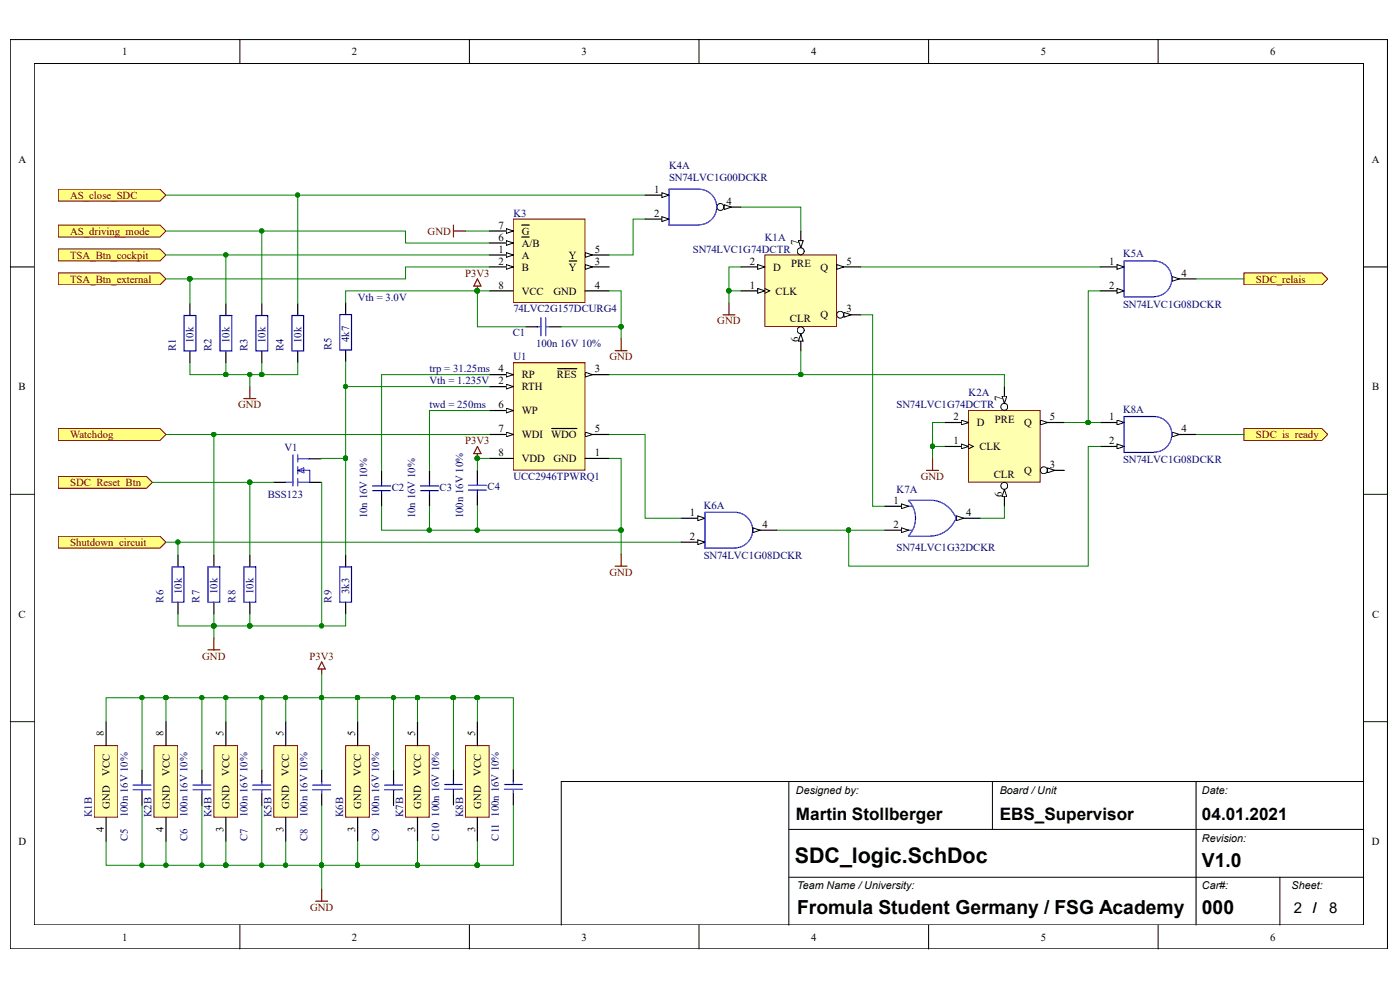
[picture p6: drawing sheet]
<svg xmlns="http://www.w3.org/2000/svg" width="297mm" height="210mm" viewBox="0 0 297 210" stroke-linecap="round" stroke-linejoin="round" font-family="sans-serif">
<path d="M2.2 8.4h292.1v192.9h-292.1z" fill="none" stroke="#000" stroke-width=".21"/>
<path d="M7.3 13.5h282v182.7h-282z" fill="#fff"/>
<g fill="none" stroke="#000" stroke-width=".21">
<path d="M7.3 13.5h282v182.7h-282zM50.9 8.4v5.1M99.6 8.4v5.1M148.3 8.4v5.1M197 8.4v5.1M245.7 8.4v5.1M2.2 56.6h5.1M289.3 56.6h5.1M2.2 104.9h5.1M289.3 104.9h5.1M2.2 153.1h5.1M289.3 153.1h5.1"/>
<path d="M167.3 165.8v30.4M167.3 175.9h122M210.5 165.8v10.1M253.7 165.8v30.4M289.3 165.8h-170.2v30.4M50.9 196.2v5.1M99.6 196.2v5.1M148.3 196.2v5.1M167.3 186.1h122M197 196.2v5.1M245.7 196.2v5.1M271.5 186.1v10.1"/>
</g>
<path d="M162.3 54.1h15.2v15.2h-15.2z" fill="#ffffb0"/>
<path d="M162.3 54.1h15.2v15.2h-15.2z" fill="none" stroke="#800000" stroke-width=".21"/>
<path d="M157.2 61.7h5.1" fill="none" stroke="#000" stroke-width=".25"/>
<path d="M162.3 61.2l1 .5-1 .5" fill="none" stroke="#000" stroke-width=".21"/>
<path d="M160.7 61.2l1.6 .5-1.6 .5z" fill="#fff"/>
<path d="M160.7 61.2l1.6 .5-1.6 .5z" fill="none" stroke="#000" stroke-width=".21"/>
<path d="M157.2 56.6h5.1" fill="none" stroke="#000" stroke-width=".25"/>
<path d="M160.7 56.1l1.6 .5-1.6 .5z" fill="#fff"/>
<path d="M160.7 56.1l1.6 .5-1.6 .5z" fill="none" stroke="#000" stroke-width=".21"/>
<path d="M177.5 66.8h5.1" fill="none" stroke="#000" stroke-width=".25"/>
<circle cx="178.2" cy="66.8" r=".74" fill="#fff"/>
<circle cx="178.2" cy="66.8" r=".74" fill="none" stroke="#000" stroke-width=".21"/>
<path d="M179 66.3l1.6 .5-1.6 .5z" fill="#fff"/>
<path d="M179 66.3l1.6 .5-1.6 .5z" fill="none" stroke="#000" stroke-width=".21"/>
<path d="M177.5 56.6h5.1" fill="none" stroke="#000" stroke-width=".25"/>
<path d="M177.5 56.1l1.5 .5-1.5 .5z" fill="#fff"/>
<path d="M177.5 56.1l1.5 .5-1.5 .5z" fill="none" stroke="#000" stroke-width=".21"/>
<path d="M169.9 69.3v5.1" fill="none" stroke="#000" stroke-width=".25"/>
<circle cx="169.9" cy="70.1" r=".74" fill="#fff"/>
<circle cx="169.9" cy="70.1" r=".74" fill="none" stroke="#000" stroke-width=".21"/>
<path d="M169.9 70.8l.5 1.6h-1z" fill="#fff"/>
<path d="M169.9 70.8l.5 1.6h-1z" fill="none" stroke="#000" stroke-width=".21"/>
<path d="M169.9 49v5.1" fill="none" stroke="#000" stroke-width=".25"/>
<circle cx="169.9" cy="53.3" r=".74" fill="#fff"/>
<circle cx="169.9" cy="53.3" r=".74" fill="none" stroke="#000" stroke-width=".21"/>
<path d="M169.4 51h1l-.5 1.6z" fill="#fff"/>
<path d="M169.4 51h1l-.5 1.6z" fill="none" stroke="#000" stroke-width=".21"/>
<path d="M20 158.2h5v15.1h-5z" fill="#ffffb0"/>
<path d="M20 158.2h5v15.1h-5z" fill="none" stroke="#800000" stroke-width=".21"/>
<path d="M152.1 43.9h5.1M22.5 153.1v5.1M22.5 173.4v5.1" fill="none" stroke="#000" stroke-width=".25"/>
<circle cx="152.8" cy="43.9" r=".74" fill="#fff"/>
<circle cx="152.8" cy="43.9" r=".74" fill="none" stroke="#000" stroke-width=".21"/>
<path d="M153.6 43.4l1.5 .5-1.5 .5z" fill="#fff"/>
<path d="M153.6 43.4l1.5 .5-1.5 .5z" fill="none" stroke="#000" stroke-width=".21"/>
<path d="M136.9 41.4h5" fill="none" stroke="#000" stroke-width=".25"/>
<path d="M140.4 40.9l1.5 .5-1.5 .5z" fill="#fff"/>
<path d="M140.4 40.9l1.5 .5-1.5 .5z" fill="none" stroke="#000" stroke-width=".21"/>
<path d="M136.9 46.5h5" fill="none" stroke="#000" stroke-width=".25"/>
<path d="M140.4 46l1.5 .5-1.5 .5z" fill="#fff"/>
<path d="M140.4 46l1.5 .5-1.5 .5z" fill="none" stroke="#000" stroke-width=".21"/>
<path d="M148.3 47.7a3.8 3.8 0 0 0 3.7-3.8 3.8 3.8 0 0 0-3.7-3.8h-6.4v7.6h6.4" fill="none" stroke="#00f" stroke-width=".25"/>
<path d="M45.4 158.2h5v15.1h-5z" fill="#ffffb0"/>
<path d="M45.4 158.2h5v15.1h-5z" fill="none" stroke="#800000" stroke-width=".21"/>
<path d="M159.7 112.5h5.1M47.9 153.1v5.1M47.9 173.4v5.1" fill="none" stroke="#000" stroke-width=".25"/>
<path d="M159.7 112l1.5 .5-1.5 .5z" fill="#fff"/>
<path d="M159.7 112l1.5 .5-1.5 .5z" fill="none" stroke="#000" stroke-width=".21"/>
<path d="M144.5 109.9h5.1" fill="none" stroke="#000" stroke-width=".25"/>
<path d="M148 109.4l1.6 .5-1.6 .5z" fill="#fff"/>
<path d="M148 109.4l1.6 .5-1.6 .5z" fill="none" stroke="#000" stroke-width=".21"/>
<path d="M144.5 115h5.1" fill="none" stroke="#000" stroke-width=".25"/>
<path d="M148 114.5l1.6 .5-1.6 .5z" fill="#fff"/>
<path d="M148 114.5l1.6 .5-1.6 .5z" fill="none" stroke="#000" stroke-width=".21"/>
<path d="M149.6 108.7h6.3a3.8 3.8 0 0 1 3.8 3.7 3.8 3.8 0 0 1-3.8 3.8l-6.3 .1z" fill="none" stroke="#00f" stroke-width=".25"/>
<path d="M73.3 158.2h5.1v15.1h-5.1z" fill="#ffffb0"/>
<path d="M73.3 158.2h5.1v15.1h-5.1z" fill="none" stroke="#800000" stroke-width=".21"/>
<path d="M202.9 109.9h5.1M75.9 153.1v5.1M75.9 173.4v5.1" fill="none" stroke="#000" stroke-width=".25"/>
<path d="M202.9 109.4l1.5 .5-1.5 .5z" fill="#fff"/>
<path d="M202.9 109.4l1.5 .5-1.5 .5z" fill="none" stroke="#000" stroke-width=".21"/>
<path d="M187.7 107.4h5.1" fill="none" stroke="#000" stroke-width=".25"/>
<path d="M191.2 106.9l1.6 .5-1.6 .5z" fill="#fff"/>
<path d="M191.2 106.9l1.6 .5-1.6 .5z" fill="none" stroke="#000" stroke-width=".21"/>
<path d="M187.7 112.5h5.1" fill="none" stroke="#000" stroke-width=".25"/>
<path d="M191.2 112l1.6 .5-1.6 .5z" fill="#fff"/>
<path d="M191.2 112l1.6 .5-1.6 .5z" fill="none" stroke="#000" stroke-width=".21"/>
<path d="M192.7 106.2a5.4 5.4 0 0 1 0 7.5M192.8 106.1h4.8a6 6 0 0 1 5.3 3.9M192.8 107.4h.7M192.8 112.5h.7M192.8 113.7h4.8M202.9 109.9a6.1 6.1 0 0 1-5.3 3.8" fill="none" stroke="#00f" stroke-width=".25"/>
<path d="M86 158.2h5.1v15.1h-5.1z" fill="#ffffb0"/>
<path d="M86 158.2h5.1v15.1h-5.1z" fill="none" stroke="#800000" stroke-width=".21"/>
<path d="M88.6 153.1v5.1M88.6 173.4v5.1" fill="none" stroke="#000" stroke-width=".25"/>
<path d="M108.9 46.5h15.2v17.7h-15.2z" fill="#ffffb0"/>
<path d="M108.9 46.5h15.2v17.7h-15.2z" fill="none" stroke="#800000" stroke-width=".21"/>
<path d="M103.8 54.1h5.1" fill="none" stroke="#000" stroke-width=".25"/>
<path d="M107.4 53.6l1.5 .5-1.5 .5z" fill="#fff"/>
<path d="M107.4 53.6l1.5 .5-1.5 .5z" fill="none" stroke="#000" stroke-width=".21"/>
<path d="M103.8 56.6h5.1" fill="none" stroke="#000" stroke-width=".25"/>
<path d="M107.4 56.1l1.5 .5-1.5 .5z" fill="#fff"/>
<path d="M107.4 56.1l1.5 .5-1.5 .5z" fill="none" stroke="#000" stroke-width=".21"/>
<path d="M124.1 56.6h5.1" fill="none" stroke="#000" stroke-width=".25"/>
<path d="M124.1 56.1l1.6 .5-1.6 .5z" fill="#fff"/>
<path d="M124.1 56.1l1.6 .5-1.6 .5z" fill="none" stroke="#000" stroke-width=".21"/>
<path d="M120.8 55.4h1.6M124.1 54.1h5.1M124.1 61.7h5.1" fill="none" stroke="#000" stroke-width=".25"/>
<path d="M124.1 53.6l1.6 .5-1.6 .5z" fill="#fff"/>
<path d="M124.1 53.6l1.6 .5-1.6 .5z" fill="none" stroke="#000" stroke-width=".21"/>
<path d="M103.8 51.5h5.1" fill="none" stroke="#000" stroke-width=".25"/>
<path d="M107.4 51l1.5 .5-1.5 .6z" fill="#fff"/>
<path d="M107.4 51l1.5 .5-1.5 .6z" fill="none" stroke="#000" stroke-width=".21"/>
<path d="M103.8 49h5.1M110.7 50.3h1.6" fill="none" stroke="#000" stroke-width=".25"/>
<path d="M107.4 48.5l1.5 .5-1.5 .5z" fill="#fff"/>
<path d="M107.4 48.5l1.5 .5-1.5 .5z" fill="none" stroke="#000" stroke-width=".21"/>
<path d="M110.7 47.7h1.6M103.8 61.7h5.1" fill="none" stroke="#000" stroke-width=".25"/>
<path d="M108.9 76.9h15.2v22.8h-15.2z" fill="#ffffb0"/>
<path d="M108.9 76.9h15.2v22.8h-15.2z" fill="none" stroke="#800000" stroke-width=".21"/>
<path d="M103.8 82h5.1M124.1 97.2h5.1" fill="none" stroke="#000" stroke-width=".25"/>
<path d="M107.4 81.5l1.5 .5-1.5 .5z" fill="#fff"/>
<path d="M107.4 81.5l1.5 .5-1.5 .5z" fill="none" stroke="#000" stroke-width=".21"/>
<path d="M124.1 79.5h5.1" fill="none" stroke="#000" stroke-width=".25"/>
<path d="M124.1 79l1.6 .5-1.6 .5z" fill="#fff"/>
<path d="M124.1 79l1.6 .5-1.6 .5z" fill="none" stroke="#000" stroke-width=".21"/>
<path d="M103.8 79.5h5.1M118.3 78.2h4.1" fill="none" stroke="#000" stroke-width=".25"/>
<path d="M107.4 79l1.5 .5-1.5 .5z" fill="#fff"/>
<path d="M107.4 79l1.5 .5-1.5 .5z" fill="none" stroke="#000" stroke-width=".21"/>
<path d="M124.1 92.2h5.1" fill="none" stroke="#000" stroke-width=".25"/>
<path d="M124.1 91.7l1.6 .5-1.6 .5z" fill="#fff"/>
<path d="M124.1 91.7l1.6 .5-1.6 .5z" fill="none" stroke="#000" stroke-width=".21"/>
<path d="M103.8 87.1h5.1M117 90.9h5.4" fill="none" stroke="#000" stroke-width=".25"/>
<path d="M107.4 86.6l1.5 .5-1.5 .5z" fill="#fff"/>
<path d="M107.4 86.6l1.5 .5-1.5 .5z" fill="none" stroke="#000" stroke-width=".21"/>
<path d="M103.8 92.2h5.1" fill="none" stroke="#000" stroke-width=".25"/>
<path d="M107.4 91.7l1.5 .5-1.5 .5z" fill="#fff"/>
<path d="M107.4 91.7l1.5 .5-1.5 .5z" fill="none" stroke="#000" stroke-width=".21"/>
<path d="M103.8 97.2h5.1" fill="none" stroke="#000" stroke-width=".25"/>
<path d="M205.5 87.1h15.2v15.2h-15.2z" fill="#ffffb0"/>
<path d="M205.5 87.1h15.2v15.2h-15.2z" fill="none" stroke="#800000" stroke-width=".21"/>
<path d="M200.4 94.7h5.1" fill="none" stroke="#000" stroke-width=".25"/>
<path d="M205.5 94.2l1 .5-1 .5" fill="none" stroke="#000" stroke-width=".21"/>
<path d="M203.9 94.2l1.6 .5-1.6 .5z" fill="#fff"/>
<path d="M203.9 94.2l1.6 .5-1.6 .5z" fill="none" stroke="#000" stroke-width=".21"/>
<path d="M200.4 89.6h5.1" fill="none" stroke="#000" stroke-width=".25"/>
<path d="M203.9 89.1l1.6 .5-1.6 .5z" fill="#fff"/>
<path d="M203.9 89.1l1.6 .5-1.6 .5z" fill="none" stroke="#000" stroke-width=".21"/>
<path d="M220.7 99.8h5.1" fill="none" stroke="#000" stroke-width=".25"/>
<circle cx="221.4" cy="99.8" r=".74" fill="#fff"/>
<circle cx="221.4" cy="99.8" r=".74" fill="none" stroke="#000" stroke-width=".21"/>
<path d="M222.2 99.3l1.6 .5-1.6 .5z" fill="#fff"/>
<path d="M222.2 99.3l1.6 .5-1.6 .5z" fill="none" stroke="#000" stroke-width=".21"/>
<path d="M220.7 89.6h5.1" fill="none" stroke="#000" stroke-width=".25"/>
<path d="M220.7 89.1l1.5 .5-1.5 .5z" fill="#fff"/>
<path d="M220.7 89.1l1.5 .5-1.5 .5z" fill="none" stroke="#000" stroke-width=".21"/>
<path d="M213.1 102.3v5.1" fill="none" stroke="#000" stroke-width=".25"/>
<circle cx="213.1" cy="103.1" r=".74" fill="#fff"/>
<circle cx="213.1" cy="103.1" r=".74" fill="none" stroke="#000" stroke-width=".21"/>
<path d="M213.1 103.8l.5 1.6h-1z" fill="#fff"/>
<path d="M213.1 103.8l.5 1.6h-1z" fill="none" stroke="#000" stroke-width=".21"/>
<path d="M213.1 82v5.1" fill="none" stroke="#000" stroke-width=".25"/>
<circle cx="213.1" cy="86.3" r=".74" fill="#fff"/>
<circle cx="213.1" cy="86.3" r=".74" fill="none" stroke="#000" stroke-width=".21"/>
<path d="M212.6 84h1l-.5 1.6z" fill="#fff"/>
<path d="M212.6 84h1l-.5 1.6z" fill="none" stroke="#000" stroke-width=".21"/>
<path d="M248.7 59.2h5" fill="none" stroke="#000" stroke-width=".25"/>
<path d="M248.7 58.7l1.5 .5-1.5 .5z" fill="#fff"/>
<path d="M248.7 58.7l1.5 .5-1.5 .5z" fill="none" stroke="#000" stroke-width=".21"/>
<path d="M233.4 56.6h5.1" fill="none" stroke="#000" stroke-width=".25"/>
<path d="M237 56.1l1.5 .5-1.5 .5z" fill="#fff"/>
<path d="M237 56.1l1.5 .5-1.5 .5z" fill="none" stroke="#000" stroke-width=".21"/>
<path d="M233.4 61.7h5.1" fill="none" stroke="#000" stroke-width=".25"/>
<path d="M237 61.2l1.5 .5-1.5 .5z" fill="#fff"/>
<path d="M237 61.2l1.5 .5-1.5 .5z" fill="none" stroke="#000" stroke-width=".21"/>
<path d="M244.8 62.9a3.8 3.8 0 0 0 3.8-3.8 3.8 3.8 0 0 0-3.8-3.7h-6.3v7.6h6.3" fill="none" stroke="#00f" stroke-width=".25"/>
<path d="M248.7 92.2h5" fill="none" stroke="#000" stroke-width=".25"/>
<path d="M248.7 91.7l1.5 .5-1.5 .5z" fill="#fff"/>
<path d="M248.7 91.7l1.5 .5-1.5 .5z" fill="none" stroke="#000" stroke-width=".21"/>
<path d="M233.4 89.6h5.1" fill="none" stroke="#000" stroke-width=".25"/>
<path d="M237 89.1l1.5 .5-1.5 .5z" fill="#fff"/>
<path d="M237 89.1l1.5 .5-1.5 .5z" fill="none" stroke="#000" stroke-width=".21"/>
<path d="M233.4 94.7h5.1" fill="none" stroke="#000" stroke-width=".25"/>
<path d="M237 94.2l1.5 .5-1.5 .5z" fill="#fff"/>
<path d="M237 94.2l1.5 .5-1.5 .5z" fill="none" stroke="#000" stroke-width=".21"/>
<path d="M244.8 95.9a3.8 3.8 0 0 0 3.8-3.8 3.8 3.8 0 0 0-3.8-3.7h-6.3v7.6h6.3" fill="none" stroke="#00f" stroke-width=".25"/>
<path d="M58.1 158.2h5v15.1h-5z" fill="#ffffb0"/>
<path d="M58.1 158.2h5v15.1h-5z" fill="none" stroke="#800000" stroke-width=".21"/>
<path d="M60.6 153.1v5.1M60.6 173.4v5.1" fill="none" stroke="#000" stroke-width=".25"/>
<path d="M98.7 158.2h5.1v15.1h-5.1z" fill="#ffffb0"/>
<path d="M98.7 158.2h5.1v15.1h-5.1z" fill="none" stroke="#800000" stroke-width=".21"/>
<path d="M101.3 153.1v5.1M101.3 173.4v5.1" fill="none" stroke="#000" stroke-width=".25"/>
<path d="M32.7 158.2h5v15.1h-5z" fill="#ffffb0"/>
<path d="M32.7 158.2h5v15.1h-5z" fill="none" stroke="#800000" stroke-width=".21"/>
<path d="M35.2 153.1v5.1M35.2 173.4v5.1" fill="none" stroke="#000" stroke-width=".25"/>
<path d="M157.2 43.9h12.7v5.1M182.6 56.6h50.8M182.6 66.8h2.5v40.6h2.6M129.2 92.2h7.7v17.7h7.6M225.8 89.6h5.1M213.1 107.4v2.5h-5.1" fill="none" stroke="#008000" stroke-width=".21"/>
<circle cx="230.8" cy="89.6" r=".49" fill="#008000"/>
<circle cx="230.8" cy="89.6" r=".49" fill="none" stroke="#008000" stroke-width=".21"/>
<path d="M12.3 40.1h21.6l1.3 1.3-1.3 1.3h-21.6z" fill-rule="evenodd" fill="#ffff80"/>
<path d="M12.3 40.1h21.6l1.3 1.3-1.3 1.3h-21.6z" fill="none" stroke="#800000" stroke-width=".21"/>
<path d="M12.3 47.7h21.6l1.3 1.3-1.3 1.3h-21.6z" fill-rule="evenodd" fill="#ffff80"/>
<path d="M12.3 47.7h21.6l1.3 1.3-1.3 1.3h-21.6z" fill="none" stroke="#800000" stroke-width=".21"/>
<path d="M12.3 52.8h21.6l1.3 1.3-1.3 1.3h-21.6z" fill-rule="evenodd" fill="#ffff80"/>
<path d="M12.3 52.8h21.6l1.3 1.3-1.3 1.3h-21.6z" fill="none" stroke="#800000" stroke-width=".21"/>
<path d="M12.3 57.9h21.6l1.3 1.3-1.3 1.2h-21.6z" fill-rule="evenodd" fill="#ffff80"/>
<path d="M12.3 57.9h21.6l1.3 1.3-1.3 1.2h-21.6z" fill="none" stroke="#800000" stroke-width=".21"/>
<path d="M12.3 90.9h21.6l1.3 1.3-1.3 1.2h-21.6z" fill-rule="evenodd" fill="#ffff80"/>
<path d="M12.3 90.9h21.6l1.3 1.3-1.3 1.2h-21.6z" fill="none" stroke="#800000" stroke-width=".21"/>
<path d="M12.3 113.7h21.6l1.3 1.3-1.3 1.3h-21.6z" fill-rule="evenodd" fill="#ffff80"/>
<path d="M12.3 113.7h21.6l1.3 1.3-1.3 1.3h-21.6z" fill="none" stroke="#800000" stroke-width=".21"/>
<path d="M263.9 57.9h16.5l1.3 1.3-1.3 1.2h-16.5z" fill-rule="evenodd" fill="#ffff80"/>
<path d="M263.9 57.9h16.5l1.3 1.3-1.3 1.2h-16.5z" fill="none" stroke="#800000" stroke-width=".21"/>
<path d="M263.9 90.9h16.5l1.3 1.3-1.3 1.2h-16.5z" fill-rule="evenodd" fill="#ffff80"/>
<path d="M263.9 90.9h16.5l1.3 1.3-1.3 1.2h-16.5z" fill="none" stroke="#800000" stroke-width=".21"/>
<path d="M35.2 54.1h68.6M253.7 59.2h10.2M253.7 92.2h10.2M35.2 178.5v5" fill="none" stroke="#008000" stroke-width=".21"/>
<path d="M30.1 163.4v2.5M30.1 168.4v2.5M42.8 163.4v2.5M42.8 168.4v2.5M55.5 163.4v2.5M55.5 168.4v2.5M68.2 163.4v2.5M68.2 168.4v2.5M83.5 163.4v2.5M83.5 168.4v2.5M96.2 163.2v2.5M96.2 168.2v2.5" fill="none" stroke="#000" stroke-width=".25"/>
<g fill="none" stroke="#00f" stroke-width=".25">
<path d="M28.2 166.5h3.8M28.2 167.5h3.8M30.1 165.8v.7M30.1 167.6v.7M40.9 166.5h3.8M40.9 167.5h3.8M42.8 165.8v.7M42.8 167.6v.7M53.6 166.5h3.8M53.6 167.5h3.8M55.5 165.8v.7M55.5 167.6v.7"/>
<path d="M66.3 166.5h3.9M66.3 167.5h3.9M68.2 165.8v.7M68.2 167.6v.7M81.6 166.5h3.8M81.6 167.5h3.8M83.5 165.8v.7M83.5 167.6v.7M94.3 166.4h3.8M94.3 167.4h3.8M96.2 165.7v.7M96.2 167.4v.8"/>
</g>
<path d="M67 191.2h2.5M68.2 188.6v2.6" fill="none" stroke="#800000" stroke-width=".25"/>
<circle cx="35.2" cy="183.5" r=".48" fill="#008000"/>
<g fill="none" stroke="#008000" stroke-width=".21">
<path d="M30.1 170.9v12.6"/>
<circle cx="35.2" cy="183.5" r=".48"/>
</g>
<circle cx="30.1" cy="183.5" r=".48" fill="#008000"/>
<g fill="none" stroke="#008000" stroke-width=".21">
<path d="M42.8 170.9v12.6"/>
<circle cx="30.1" cy="183.5" r=".48"/>
</g>
<circle cx="42.8" cy="183.5" r=".48" fill="#008000"/>
<g fill="none" stroke="#008000" stroke-width=".21">
<path d="M68.2 183.5v5.1"/>
<circle cx="42.8" cy="183.5" r=".48"/>
</g>
<circle cx="68.2" cy="183.5" r=".48" fill="#008000"/>
<g fill="none" stroke="#008000" stroke-width=".21">
<path d="M68.2 170.9v12.6"/>
<circle cx="68.2" cy="183.5" r=".48"/>
</g>
<circle cx="68.2" cy="183.5" r=".48" fill="#008000"/>
<g fill="none" stroke="#008000" stroke-width=".21">
<path d="M55.5 170.9v12.6"/>
<circle cx="68.2" cy="183.5" r=".48"/>
</g>
<circle cx="55.5" cy="183.5" r=".49" fill="#008000"/>
<g fill="none" stroke="#008000" stroke-width=".21">
<path d="M60.6 178.5v5"/>
<circle cx="55.5" cy="183.5" r=".49"/>
</g>
<circle cx="60.6" cy="183.5" r=".49" fill="#008000"/>
<g fill="none" stroke="#008000" stroke-width=".21">
<path d="M30.1 148v15.4"/>
<circle cx="60.6" cy="183.5" r=".49"/>
</g>
<path d="M108.9 163.2v2.5M108.9 168.2v2.5" fill="none" stroke="#000" stroke-width=".25"/>
<path d="M107 166.4h3.8M107 167.4h3.8M108.9 165.7v.7M108.9 167.4v.8" fill="none" stroke="#00f" stroke-width=".25"/>
<circle cx="30.1" cy="148" r=".48" fill="#008000"/>
<g fill="none" stroke="#008000" stroke-width=".21">
<path d="M47.9 148v5.1"/>
<circle cx="30.1" cy="148" r=".48"/>
</g>
<circle cx="47.9" cy="148" r=".48" fill="#008000"/>
<g fill="none" stroke="#008000" stroke-width=".21">
<path d="M55.5 148v15.4"/>
<circle cx="47.9" cy="148" r=".48"/>
</g>
<circle cx="55.5" cy="148" r=".49" fill="#008000"/>
<g fill="none" stroke="#008000" stroke-width=".21">
<path d="M60.6 148v5.1"/>
<circle cx="55.5" cy="148" r=".49"/>
</g>
<circle cx="60.6" cy="148" r=".49" fill="#008000"/>
<g fill="none" stroke="#008000" stroke-width=".21">
<path d="M68.2 148v15.4"/>
<circle cx="60.6" cy="148" r=".49"/>
</g>
<circle cx="68.2" cy="148" r=".48" fill="#008000"/>
<g fill="none" stroke="#008000" stroke-width=".21">
<path d="M68.2 142.9v5.1"/>
<circle cx="68.2" cy="148" r=".48"/>
</g>
<path d="M68.2 140.4l.8 1.5h-1.5zM68.2 141.9v1" fill="none" stroke="#800000" stroke-width=".25"/>
<circle cx="68.2" cy="148" r=".48" fill="#008000"/>
<g fill="none" stroke="#008000" stroke-width=".21">
<path d="M200.4 89.6h-2.6v5.1"/>
<circle cx="68.2" cy="148" r=".48"/>
</g>
<path d="M111.6 69.3h2.5M116.6 69.3h2.5M101.3 99.8v2.5M101.3 104.8v2.5" fill="none" stroke="#000" stroke-width=".25"/>
<path d="M114 69.3h.7M114.7 67.4v3.8M115.8 67.4v3.8M115.8 69.3h.7M99.4 103h3.8M99.4 104h3.8M101.3 102.2v.8M101.3 104v.7" fill="none" stroke="#00f" stroke-width=".25"/>
<path d="M196.6 99.8h2.5M197.8 97.2v2.6" fill="none" stroke="#800000" stroke-width=".25"/>
<circle cx="197.8" cy="94.7" r=".48" fill="#008000"/>
<g fill="none" stroke="#008000" stroke-width=".21">
<path d="M157.2 56.6h-2.6v5.1"/>
<circle cx="197.8" cy="94.7" r=".48"/>
</g>
<path d="M153.4 66.8h2.5M154.6 64.2v2.6" fill="none" stroke="#800000" stroke-width=".25"/>
<circle cx="154.6" cy="61.7" r=".48" fill="#008000"/>
<g fill="none" stroke="#008000" stroke-width=".21">
<path d="M98.7 49h5.1M119.1 69.3h12.7v2.6"/>
<circle cx="154.6" cy="61.7" r=".48"/>
</g>
<path d="M96.2 47.7v2.6M96.2 49h2.5M130.5 74.4h2.5M131.8 71.9v2.5M131.8 117.5v2.6M130.5 120.1h2.5" fill="none" stroke="#800000" stroke-width=".25"/>
<circle cx="131.7" cy="69.3" r=".48" fill="#008000"/>
<g fill="none" stroke="#008000" stroke-width=".21">
<path d="M164.8 112.5h15.2"/>
<circle cx="131.7" cy="69.3" r=".48"/>
</g>
<path d="M80.9 99.9v2.5M91.1 99.9v2.5M80.9 104.9v2.5M91.1 104.9v2.5" fill="none" stroke="#000" stroke-width=".25"/>
<path d="M79 103.1h3.9M79 104.1h3.9M80.9 102.3v.8M80.9 104.1v.8M89.2 103.1h3.8M89.2 104.1h3.8M91.1 102.3v.8M91.1 104.1v.8" fill="none" stroke="#00f" stroke-width=".25"/>
<circle cx="180" cy="112.4" r=".48" fill="#008000"/>
<g fill="none" stroke="#008000" stroke-width=".21">
<path d="M103.8 79.5h-22.9v20.4M103.8 87.1h-12.7v12.8M129.2 97.2h2.6v15.3h-50.9v-5.1"/>
<circle cx="180" cy="112.4" r=".48"/>
</g>
<circle cx="131.7" cy="112.4" r=".48" fill="#008000"/>
<g fill="none" stroke="#008000" stroke-width=".21">
<path d="M101.3 107.3v5.2"/>
<circle cx="131.7" cy="112.4" r=".48"/>
</g>
<circle cx="101.2" cy="112.4" r=".49" fill="#008000"/>
<circle cx="101.2" cy="112.4" r=".49" fill="none" stroke="#008000" stroke-width=".21"/>
<path d="M101.3 59.2l.7 1.5h-1.5zM101.3 60.7v1" fill="none" stroke="#800000" stroke-width=".25"/>
<circle cx="101.2" cy="61.7" r=".49" fill="#008000"/>
<circle cx="101.2" cy="61.7" r=".49" fill="none" stroke="#008000" stroke-width=".21"/>
<path d="M101.3 94.7l.7 1.5h-1.5zM101.3 96.2v1" fill="none" stroke="#800000" stroke-width=".25"/>
<circle cx="101.2" cy="97.2" r=".49" fill="#008000"/>
<g fill="none" stroke="#008000" stroke-width=".21">
<path d="M35.2 148h-12.7v5.1"/>
<circle cx="101.2" cy="97.2" r=".49"/>
</g>
<circle cx="35.2" cy="148" r=".48" fill="#008000"/>
<g fill="none" stroke="#008000" stroke-width=".21">
<path d="M47.9 183.5h20.3"/>
<circle cx="35.2" cy="148" r=".48"/>
</g>
<circle cx="47.9" cy="183.5" r=".48" fill="#008000"/>
<circle cx="47.9" cy="183.5" r=".48" fill="none" stroke="#008000" stroke-width=".21"/>
<circle cx="68.2" cy="183.5" r=".48" fill="#008000"/>
<g fill="none" stroke="#008000" stroke-width=".21">
<path d="M42.8 148v15.4"/>
<circle cx="68.2" cy="183.5" r=".48"/>
</g>
<circle cx="42.8" cy="148" r=".48" fill="#008000"/>
<g fill="none" stroke="#008000" stroke-width=".21">
<path d="M68.2 183.5h7.7"/>
<circle cx="42.8" cy="148" r=".48"/>
</g>
<circle cx="68.2" cy="183.5" r=".48" fill="#008000"/>
<circle cx="68.2" cy="183.5" r=".48" fill="none" stroke="#008000" stroke-width=".21"/>
<circle cx="75.8" cy="183.5" r=".49" fill="#008000"/>
<g fill="none" stroke="#008000" stroke-width=".21">
<path d="M88.6 183.5h12.7"/>
<circle cx="75.8" cy="183.5" r=".49"/>
</g>
<circle cx="88.5" cy="183.5" r=".48" fill="#008000"/>
<circle cx="88.5" cy="183.5" r=".48" fill="none" stroke="#008000" stroke-width=".21"/>
<circle cx="101.2" cy="183.5" r=".49" fill="#008000"/>
<g fill="none" stroke="#008000" stroke-width=".21">
<path d="M83.5 148v15.4"/>
<circle cx="101.2" cy="183.5" r=".49"/>
</g>
<circle cx="83.5" cy="148" r=".48" fill="#008000"/>
<g fill="none" stroke="#008000" stroke-width=".21">
<path d="M75.9 148h12.7"/>
<circle cx="83.5" cy="148" r=".48"/>
</g>
<circle cx="75.8" cy="148" r=".49" fill="#008000"/>
<circle cx="75.8" cy="148" r=".49" fill="none" stroke="#008000" stroke-width=".21"/>
<circle cx="88.5" cy="148" r=".48" fill="#008000"/>
<g fill="none" stroke="#008000" stroke-width=".21">
<path d="M101.3 148h7.6v15.2"/>
<circle cx="88.5" cy="148" r=".48"/>
</g>
<circle cx="101.2" cy="148" r=".49" fill="#008000"/>
<g fill="none" stroke="#008000" stroke-width=".21">
<path d="M169.9 74.4v5.1h43.2v2.5"/>
<circle cx="101.2" cy="148" r=".49"/>
</g>
<path d="M40.3 64.4v2.5M40.3 74.4v2.5" fill="none" stroke="#000" stroke-width=".25"/>
<path d="M39 66.9h2.5v7.5h-2.5z" fill="none" stroke="#00f" stroke-width=".25"/>
<circle cx="169.9" cy="79.4" r=".48" fill="#008000"/>
<g fill="none" stroke="#008000" stroke-width=".21">
<path d="M233.4 94.7h-2.5v25.4h-50.9v-7.6h7.7"/>
<circle cx="169.9" cy="79.4" r=".48"/>
</g>
<circle cx="180" cy="112.4" r=".48" fill="#008000"/>
<g fill="none" stroke="#008000" stroke-width=".21">
<path d="M35.2 148v5.1"/>
<circle cx="180" cy="112.4" r=".48"/>
</g>
<circle cx="35.2" cy="148" r=".48" fill="#008000"/>
<g fill="none" stroke="#008000" stroke-width=".21">
<path d="M35.2 148h40.7"/>
<circle cx="35.2" cy="148" r=".48"/>
</g>
<circle cx="35.2" cy="148" r=".48" fill="#008000"/>
<circle cx="35.2" cy="148" r=".48" fill="none" stroke="#008000" stroke-width=".21"/>
<circle cx="75.8" cy="148" r=".49" fill="#008000"/>
<g fill="none" stroke="#008000" stroke-width=".21">
<path d="M75.9 148v5.1"/>
<circle cx="75.8" cy="148" r=".49"/>
</g>
<circle cx="75.8" cy="148" r=".49" fill="#008000"/>
<g fill="none" stroke="#008000" stroke-width=".21">
<path d="M101.3 69.3h10.3M129.2 61.7h2.6v7.6"/>
<circle cx="75.8" cy="148" r=".49"/>
</g>
<circle cx="131.7" cy="69.3" r=".48" fill="#008000"/>
<g fill="none" stroke="#008000" stroke-width=".21">
<path d="M200.4 94.7h-2.6v2.5"/>
<circle cx="131.7" cy="69.3" r=".48"/>
</g>
<circle cx="197.8" cy="94.7" r=".48" fill="#008000"/>
<g fill="none" stroke="#008000" stroke-width=".21">
<path d="M157.2 61.7h-2.6v2.5"/>
<circle cx="197.8" cy="94.7" r=".48"/>
</g>
<circle cx="154.6" cy="61.7" r=".48" fill="#008000"/>
<g fill="none" stroke="#008000" stroke-width=".21">
<path d="M233.4 61.7h-2.5v27.9h2.5"/>
<circle cx="154.6" cy="61.7" r=".48"/>
</g>
<circle cx="230.8" cy="89.6" r=".49" fill="#008000"/>
<g fill="none" stroke="#008000" stroke-width=".21">
<path d="M103.8 97.2h-2.5v2.6"/>
<circle cx="230.8" cy="89.6" r=".49"/>
</g>
<circle cx="101.2" cy="97.2" r=".49" fill="#008000"/>
<g fill="none" stroke="#008000" stroke-width=".21">
<path d="M91.1 107.4v5.1"/>
<circle cx="101.2" cy="97.2" r=".49"/>
</g>
<circle cx="91.1" cy="112.4" r=".49" fill="#008000"/>
<g fill="none" stroke="#008000" stroke-width=".21">
<path d="M131.8 112.5v5"/>
<circle cx="91.1" cy="112.4" r=".49"/>
</g>
<circle cx="131.7" cy="112.4" r=".48" fill="#008000"/>
<g fill="none" stroke="#008000" stroke-width=".21">
<path d="M47.9 178.5v5"/>
<circle cx="131.7" cy="112.4" r=".48"/>
</g>
<circle cx="47.9" cy="183.5" r=".48" fill="#008000"/>
<g fill="none" stroke="#008000" stroke-width=".21">
<path d="M22.5 178.5v5h25.4"/>
<circle cx="47.9" cy="183.5" r=".48"/>
</g>
<circle cx="47.9" cy="183.5" r=".48" fill="#008000"/>
<g fill="none" stroke="#008000" stroke-width=".21">
<path d="M75.9 178.5v5"/>
<circle cx="47.9" cy="183.5" r=".48"/>
</g>
<circle cx="75.8" cy="183.5" r=".49" fill="#008000"/>
<g fill="none" stroke="#008000" stroke-width=".21">
<path d="M75.9 183.5h12.7"/>
<circle cx="75.8" cy="183.5" r=".49"/>
</g>
<circle cx="75.8" cy="183.5" r=".49" fill="#008000"/>
<circle cx="75.8" cy="183.5" r=".49" fill="none" stroke="#008000" stroke-width=".21"/>
<circle cx="88.5" cy="183.5" r=".48" fill="#008000"/>
<g fill="none" stroke="#008000" stroke-width=".21">
<path d="M88.6 178.5v5"/>
<circle cx="88.5" cy="183.5" r=".48"/>
</g>
<circle cx="88.5" cy="183.5" r=".48" fill="#008000"/>
<g fill="none" stroke="#008000" stroke-width=".21">
<path d="M101.3 178.5v5"/>
<circle cx="88.5" cy="183.5" r=".48"/>
</g>
<circle cx="101.2" cy="183.5" r=".49" fill="#008000"/>
<g fill="none" stroke="#008000" stroke-width=".21">
<path d="M108.9 170.7v12.8h-7.6"/>
<circle cx="101.2" cy="183.5" r=".49"/>
</g>
<circle cx="101.2" cy="183.5" r=".49" fill="#008000"/>
<g fill="none" stroke="#008000" stroke-width=".21">
<path d="M88.6 148v5.1"/>
<circle cx="101.2" cy="183.5" r=".49"/>
</g>
<circle cx="88.5" cy="148" r=".48" fill="#008000"/>
<g fill="none" stroke="#008000" stroke-width=".21">
<path d="M88.6 148h7.6"/>
<circle cx="88.5" cy="148" r=".48"/>
</g>
<circle cx="88.5" cy="148" r=".48" fill="#008000"/>
<circle cx="88.5" cy="148" r=".48" fill="none" stroke="#008000" stroke-width=".21"/>
<circle cx="96.2" cy="148" r=".49" fill="#008000"/>
<g fill="none" stroke="#008000" stroke-width=".21">
<path d="M96.2 148v15.2"/>
<circle cx="96.2" cy="148" r=".49"/>
</g>
<circle cx="96.2" cy="148" r=".49" fill="#008000"/>
<g fill="none" stroke="#008000" stroke-width=".21">
<path d="M96.2 148h5.1"/>
<circle cx="96.2" cy="148" r=".49"/>
</g>
<circle cx="96.2" cy="148" r=".49" fill="#008000"/>
<circle cx="96.2" cy="148" r=".49" fill="none" stroke="#008000" stroke-width=".21"/>
<circle cx="101.2" cy="148" r=".49" fill="#008000"/>
<g fill="none" stroke="#008000" stroke-width=".21">
<path d="M101.3 148v5.1"/>
<circle cx="101.2" cy="148" r=".49"/>
</g>
<circle cx="101.2" cy="148" r=".49" fill="#008000"/>
<g fill="none" stroke="#008000" stroke-width=".21">
<path d="M47.9 54.1v10.3"/>
<circle cx="101.2" cy="148" r=".49"/>
</g>
<path d="M47.9 64.4v2.5M47.9 74.4v2.5M55.5 64.4v2.5M55.5 74.4v2.5M63.2 64.4v2.5M63.2 74.4v2.5" fill="none" stroke="#000" stroke-width=".25"/>
<path d="M46.7 66.9h2.5v7.5h-2.5zM54.3 66.9h2.5v7.5h-2.5zM61.9 66.9h2.5v7.5h-2.5z" fill="none" stroke="#00f" stroke-width=".25"/>
<circle cx="47.9" cy="54.1" r=".48" fill="#008000"/>
<g fill="none" stroke="#008000" stroke-width=".21">
<path d="M55.5 49v15.4"/>
<circle cx="47.9" cy="54.1" r=".48"/>
</g>
<circle cx="55.5" cy="49" r=".49" fill="#008000"/>
<g fill="none" stroke="#008000" stroke-width=".21">
<path d="M63.2 41.4v23"/>
<circle cx="55.5" cy="49" r=".49"/>
</g>
<circle cx="63.1" cy="41.4" r=".48" fill="#008000"/>
<g fill="none" stroke="#008000" stroke-width=".21">
<path d="M55.5 76.9v2.6h7.7v-2.6M35.2 92.2h68.6"/>
<circle cx="63.1" cy="41.4" r=".48"/>
</g>
<path d="M37.8 117.8v2.4M45.4 117.8v2.4M37.8 127.8v2.4M45.4 127.8v2.4" fill="none" stroke="#000" stroke-width=".25"/>
<path d="M36.5 120.2h2.5v7.6h-2.5zM44.1 120.2h2.5v7.6h-2.5z" fill="none" stroke="#00f" stroke-width=".25"/>
<path d="M51.7 84.5h2.6M53 82v2.5" fill="none" stroke="#800000" stroke-width=".25"/>
<circle cx="55.5" cy="79.4" r=".49" fill="#008000"/>
<g fill="none" stroke="#008000" stroke-width=".21">
<path d="M53 79.5v2.5"/>
<circle cx="55.5" cy="79.4" r=".49"/>
</g>
<circle cx="53" cy="79.4" r=".48" fill="#008000"/>
<g fill="none" stroke="#008000" stroke-width=".21">
<path d="M47.9 76.9v2.6h7.6"/>
<circle cx="53" cy="79.4" r=".48"/>
</g>
<circle cx="55.5" cy="79.4" r=".49" fill="#008000"/>
<circle cx="55.5" cy="79.4" r=".49" fill="none" stroke="#008000" stroke-width=".21"/>
<circle cx="47.9" cy="79.4" r=".48" fill="#008000"/>
<g fill="none" stroke="#008000" stroke-width=".21">
<path d="M40.3 76.9v2.6h7.6"/>
<circle cx="47.9" cy="79.4" r=".48"/>
</g>
<circle cx="47.9" cy="79.4" r=".48" fill="#008000"/>
<g fill="none" stroke="#008000" stroke-width=".21">
<path d="M35.2 41.4h101.7M136.9 46.5h-2.6v7.6h-5.1M129.2 79.5h40.7"/>
<circle cx="47.9" cy="79.4" r=".48"/>
</g>
<path d="M44.1 137.9h2.5M45.4 135.3v2.6" fill="none" stroke="#800000" stroke-width=".25"/>
<circle cx="169.9" cy="79.4" r=".48" fill="#008000"/>
<g fill="none" stroke="#008000" stroke-width=".21">
<path d="M45.4 92.2v25.6"/>
<circle cx="169.9" cy="79.4" r=".48"/>
</g>
<circle cx="45.3" cy="92.1" r=".49" fill="#008000"/>
<g fill="none" stroke="#008000" stroke-width=".21">
<path d="M37.8 115v2.8"/>
<circle cx="45.3" cy="92.1" r=".49"/>
</g>
<circle cx="37.7" cy="115" r=".48" fill="#008000"/>
<g fill="none" stroke="#008000" stroke-width=".21">
<path d="M40.3 59.2v5.2"/>
<circle cx="37.7" cy="115" r=".48"/>
</g>
<circle cx="40.3" cy="59.1" r=".49" fill="#008000"/>
<g fill="none" stroke="#008000" stroke-width=".21">
<path d="M35.2 115h109.3M45.4 132.8v2.5"/>
<circle cx="40.3" cy="59.1" r=".49"/>
</g>
<circle cx="45.3" cy="132.8" r=".49" fill="#008000"/>
<g fill="none" stroke="#008000" stroke-width=".21">
<path d="M35.2 49h50.8v2.5h17.8M35.2 59.2h5.1"/>
<circle cx="45.3" cy="132.8" r=".49"/>
</g>
<circle cx="40.3" cy="59.1" r=".49" fill="#008000"/>
<g fill="none" stroke="#008000" stroke-width=".21">
<path d="M103.8 56.6h-17.8v2.6h-45.7"/>
<circle cx="40.3" cy="59.1" r=".49"/>
</g>
<circle cx="40.3" cy="59.1" r=".49" fill="#008000"/>
<circle cx="40.3" cy="59.1" r=".49" fill="none" stroke="#008000" stroke-width=".21"/>
<path d="M12.3 101h18.8l1.2 1.3-1.2 1.3h-18.8z" fill-rule="evenodd" fill="#ffff80"/>
<path d="M12.3 101h18.8l1.2 1.3-1.2 1.3h-18.8z" fill="none" stroke="#800000" stroke-width=".21"/>
<path d="M73.3 64.2v2.5M73.3 74.2v2.5M53 117.8v2.4M53 127.8v2.4" fill="none" stroke="#000" stroke-width=".25"/>
<path d="M72.1 66.7h2.5v7.5h-2.5zM51.8 120.2h2.4v7.6h-2.4z" fill="none" stroke="#00f" stroke-width=".25"/>
<path d="M37.8 130.2v2.6h7.6" fill="none" stroke="#008000" stroke-width=".21"/>
<circle cx="45.3" cy="132.8" r=".49" fill="#008000"/>
<g fill="none" stroke="#008000" stroke-width=".21">
<path d="M45.4 130.2v2.6"/>
<circle cx="45.3" cy="132.8" r=".49"/>
</g>
<circle cx="45.3" cy="132.8" r=".49" fill="#008000"/>
<g fill="none" stroke="#008000" stroke-width=".21">
<path d="M45.4 132.8h7.6"/>
<circle cx="45.3" cy="132.8" r=".49"/>
</g>
<path d="M65.6 97.3h2.5M58.1 102.3h2.5M65.6 102.3h2.5" fill="none" stroke="#000" stroke-width=".25"/>
<path d="M62.1 96.5v6.6M63.1 97.3h2.5M63.2 99.8l1.2-.5v1zM63.2 99.8h2.5v2.5h-2.5M63.2 96.5v1.5M63.2 99v1.5M60.6 102.3h1.5M63.2 101.6v1.5" fill="none" stroke="#00f" stroke-width=".25"/>
<circle cx="45.3" cy="132.8" r=".49" fill="#008000"/>
<circle cx="45.3" cy="132.8" r=".49" fill="none" stroke="#008000" stroke-width=".21"/>
<circle cx="53" cy="132.8" r=".48" fill="#008000"/>
<g fill="none" stroke="#008000" stroke-width=".21">
<path d="M53 130.2v2.6"/>
<circle cx="53" cy="132.8" r=".48"/>
</g>
<circle cx="53" cy="132.8" r=".48" fill="#008000"/>
<g fill="none" stroke="#008000" stroke-width=".21">
<path d="M73.3 130.2v2.6h-20.3"/>
<circle cx="53" cy="132.8" r=".48"/>
</g>
<path d="M73.3 117.8v2.4M73.3 127.8v2.4" fill="none" stroke="#000" stroke-width=".25"/>
<path d="M72.1 120.2h2.5v7.6h-2.5z" fill="none" stroke="#00f" stroke-width=".25"/>
<circle cx="53" cy="132.8" r=".48" fill="#008000"/>
<g fill="none" stroke="#008000" stroke-width=".21">
<path d="M68.1 102.3h.1v30.5"/>
<circle cx="53" cy="132.8" r=".48"/>
</g>
<circle cx="68.2" cy="132.8" r=".48" fill="#008000"/>
<g fill="none" stroke="#008000" stroke-width=".21">
<path d="M32.3 102.3h20.7"/>
<circle cx="68.2" cy="132.8" r=".48"/>
</g>
<circle cx="53" cy="102.3" r=".48" fill="#008000"/>
<g fill="none" stroke="#008000" stroke-width=".21">
<path d="M58.1 102.3h-5.1v15.5"/>
<circle cx="53" cy="102.3" r=".48"/>
</g>
<circle cx="53" cy="102.3" r=".48" fill="#008000"/>
<g fill="none" stroke="#008000" stroke-width=".21">
<path d="M101.3 61.7h-28v2.5M101.3 64.2v5.1"/>
<circle cx="53" cy="102.3" r=".48"/>
</g>
<circle cx="101.2" cy="61.7" r=".49" fill="#008000"/>
<g fill="none" stroke="#008000" stroke-width=".21">
<path d="M73.3 76.7v20.5"/>
<circle cx="101.2" cy="61.7" r=".49"/>
</g>
<circle cx="73.3" cy="97.2" r=".48" fill="#008000"/>
<g fill="none" stroke="#008000" stroke-width=".21">
<path d="M101.3 61.7v2.5"/>
<circle cx="73.3" cy="97.2" r=".48"/>
</g>
<circle cx="101.2" cy="61.7" r=".49" fill="#008000"/>
<g fill="none" stroke="#008000" stroke-width=".21">
<path d="M101.3 61.7h2.5"/>
<circle cx="101.2" cy="61.7" r=".49"/>
</g>
<circle cx="101.2" cy="61.7" r=".49" fill="#008000"/>
<g fill="none" stroke="#008000" stroke-width=".21">
<path d="M73.3 97.2v20.6"/>
<circle cx="101.2" cy="61.7" r=".49"/>
</g>
<circle cx="73.3" cy="97.2" r=".48" fill="#008000"/>
<g fill="none" stroke="#008000" stroke-width=".21">
<path d="M73.3 97.2l-5.2 .1"/>
<circle cx="73.3" cy="97.2" r=".48"/>
</g>
<circle cx="73.3" cy="97.2" r=".48" fill="#008000"/>
<g fill="none" stroke="#008000" stroke-width=".21">
<path d="M73.3 82h30.5"/>
<circle cx="73.3" cy="97.2" r=".48"/>
</g>
<circle cx="73.3" cy="82" r=".48" fill="#008000"/>
<circle cx="73.3" cy="82" r=".48" fill="none" stroke="#008000" stroke-width=".21"/>
<text font-size="4.6" x="168.6" y="183.1">SDC_logic.SchDoc</text>
<g font-size="4.1">
<text x="255" y="183.9">V1.0</text>
<text x="169.1" y="194">Fromula Student Germany / FSG Academy</text>
<text x="255" y="194">000</text>
</g>
<g font-size="3.6">
<text x="168.9" y="173.9">Martin Stollberger</text>
<text x="212.1" y="173.9">EBS_Supervisor</text>
<text x="255" y="173.9">04.01.2021</text>
</g>
<g font-size="3.2">
<text x="274.5" y="193.7">2</text>
<text x="278.5" y="193.7">/</text>
<text x="282" y="193.7">8</text>
</g>
<g font-size="2.3">
<text x="25.9" y="11.7">1</text>
<text x="74.7" y="11.7">2</text>
<text x="123.4" y="11.7">3</text>
<text x="172.1" y="11.7">4</text>
<text x="220.8" y="11.7">5</text>
<text x="269.5" y="11.7">6</text>
<text x="3.9" y="34.5">A</text>
<text x="291" y="34.5">A</text>
<text x="138.8" y="40.9">1</text>
<text x="138.8" y="46">2</text>
<text x="154.1" y="43.5">4</text>
<text x="105.7" y="53.6">1</text>
<text x="105.7" y="51.1">6</text>
<text x="105.7" y="48.5">7</text>
<text x="110.7" y="52.3">A/B</text>
<text x="110.7" y="49.8">G</text>
<text x="126.2" y="53.6">5</text>
<text x="169.4" y="52" transform="rotate(-90 169.4 52)">7</text>
<text x="105.7" y="56.1">2</text>
<text x="110.7" y="54.9">A</text>
<text x="110.7" y="57.4">B</text>
<text x="120.7" y="57.4">Y</text>
<text x="120.7" y="54.9">Y</text>
<text x="126.2" y="56.1">3</text>
<text x="159.1" y="56.1">2</text>
<text x="164" y="57.4">D</text>
<text x="167.8" y="56.6">PRE</text>
<text x="174.1" y="57.4">Q</text>
<text x="179.6" y="56.1">5</text>
<text x="235.3" y="56.1">1</text>
<text x="250.7" y="58.7">4</text>
<text x="105.7" y="61.2">8</text>
<text x="110.7" y="62.5">VCC</text>
<text x="117.4" y="62.5">GND</text>
<text x="126.2" y="61.2">4</text>
<text x="159.1" y="61.2">1</text>
<text x="164.5" y="62.5">CLK</text>
<text x="235.3" y="61.2">2</text>
<text x="167.6" y="68.3">CLR</text>
<text x="174.1" y="67.5">Q</text>
<text x="179.6" y="66.3">3</text>
<text x="169.4" y="72.5" transform="rotate(-90 169.4 72.5)">6</text>
<text x="4" y="82.8">B</text>
<text x="105.7" y="81.5">2</text>
<text x="105.7" y="79">4</text>
<text x="110.7" y="82.8">RTH</text>
<text x="110.7" y="80.2">RP</text>
<text x="118.2" y="80.2">RES</text>
<text x="126.2" y="79">3</text>
<text x="291.1" y="82.8">B</text>
<text x="105.7" y="86.6">6</text>
<text x="110.7" y="87.9">WP</text>
<text x="202.3" y="89.1">2</text>
<text x="211.1" y="89.7">PRE</text>
<text x="212.6" y="85" transform="rotate(-90 212.6 85)">7</text>
<text x="222.7" y="89.1">5</text>
<text x="235.3" y="89.1">1</text>
<text x="105.7" y="91.7">7</text>
<text x="110.7" y="92.9">WDI</text>
<text x="116.9" y="92.9">WDO</text>
<text x="126.2" y="91.7">5</text>
<text x="202.3" y="94.2">1</text>
<text x="207.3" y="90.4">D</text>
<text x="207.8" y="95.5">CLK</text>
<text x="217.3" y="90.4">Q</text>
<text x="235.3" y="94.2">2</text>
<text x="250.7" y="91.7">4</text>
<text x="105.7" y="96.8">8</text>
<text x="110.7" y="98">VDD</text>
<text x="117.4" y="98">GND</text>
<text x="126.2" y="96.8">1</text>
<text x="210.8" y="101.3">CLR</text>
<text x="217.3" y="100.6">Q</text>
<text x="222.7" y="99.3">3</text>
<text x="189.6" y="106.9">1</text>
<text x="212.6" y="105.5" transform="rotate(-90 212.6 105.5)">6</text>
<text x="146.4" y="109.4">1</text>
<text x="161.8" y="112">4</text>
<text x="189.6" y="112">2</text>
<text x="205" y="109.4">4</text>
<text x="146.4" y="114.5">2</text>
<text x="4" y="131">C</text>
<text x="291.1" y="131">C</text>
<text x="22" y="156.1" transform="rotate(-90 22 156.1)">8</text>
<text x="34.7" y="156.1" transform="rotate(-90 34.7 156.1)">8</text>
<text x="47.4" y="156.1" transform="rotate(-90 47.4 156.1)">5</text>
<text x="60.1" y="156.1" transform="rotate(-90 60.1 156.1)">5</text>
<text x="75.4" y="156.1" transform="rotate(-90 75.4 156.1)">5</text>
<text x="88.1" y="156.1" transform="rotate(-90 88.1 156.1)">5</text>
<text x="100.8" y="156.1" transform="rotate(-90 100.8 156.1)">5</text>
<text x="23.3" y="164.7" transform="rotate(-90 23.3 164.7)">VCC</text>
<text x="36" y="164.7" transform="rotate(-90 36 164.7)">VCC</text>
<text x="48.7" y="164.7" transform="rotate(-90 48.7 164.7)">VCC</text>
<text x="61.4" y="164.7" transform="rotate(-90 61.4 164.7)">VCC</text>
<text x="76.6" y="164.7" transform="rotate(-90 76.6 164.7)">VCC</text>
<text x="89.4" y="164.7" transform="rotate(-90 89.4 164.7)">VCC</text>
<text x="102.1" y="164.7" transform="rotate(-90 102.1 164.7)">VCC</text>
<text x="23.3" y="171.6" transform="rotate(-90 23.3 171.6)">GND</text>
<text x="36" y="171.6" transform="rotate(-90 36 171.6)">GND</text>
<text x="48.7" y="171.6" transform="rotate(-90 48.7 171.6)">GND</text>
<text x="61.4" y="171.6" transform="rotate(-90 61.4 171.6)">GND</text>
<text x="76.6" y="171.6" transform="rotate(-90 76.6 171.6)">GND</text>
<text x="89.4" y="171.6" transform="rotate(-90 89.4 171.6)">GND</text>
<text x="102.1" y="171.6" transform="rotate(-90 102.1 171.6)">GND</text>
<text x="168.9" y="168.5">Designed by:</text>
<text x="212.1" y="168.5">Board / Unit</text>
<text x="255" y="168.5">Date:</text>
<text x="3.9" y="179.3">D</text>
<text x="22" y="176.6" transform="rotate(-90 22 176.6)">4</text>
<text x="34.7" y="176.6" transform="rotate(-90 34.7 176.6)">4</text>
<text x="47.4" y="176.6" transform="rotate(-90 47.4 176.6)">3</text>
<text x="60.1" y="176.6" transform="rotate(-90 60.1 176.6)">3</text>
<text x="75.4" y="176.6" transform="rotate(-90 75.4 176.6)">3</text>
<text x="88.1" y="176.6" transform="rotate(-90 88.1 176.6)">3</text>
<text x="100.8" y="176.6" transform="rotate(-90 100.8 176.6)">3</text>
<text x="255" y="178.6">Revision:</text>
<text x="291" y="179.3">D</text>
<text x="169.1" y="188.7">Team Name / University:</text>
<text x="255" y="188.7">Car#:</text>
<text x="274" y="188.7">Sheet:</text>
<text x="25.9" y="199.5">1</text>
<text x="74.7" y="199.5">2</text>
<text x="123.4" y="199.5">3</text>
<text x="172.1" y="199.5">4</text>
<text x="220.8" y="199.5">5</text>
<text x="269.5" y="199.5">6</text>
</g>
<g font-size="2.3" fill="#000080">
<text x="141.9" y="35.8">K4A</text>
<text x="141.9" y="38.3">SN74LVC1G00DCKR</text>
<text x="108.9" y="46">K3</text>
<text x="147" y="53.6">SN74LVC1G74DCTR</text>
<text x="162.3" y="51.1">K1A</text>
<text x="238.2" y="54.6">K5A</text>
<text x="75.9" y="63.7">Vth = 3.0V</text>
<text x="238.2" y="65.3">SN74LVC1G08DCKR</text>
<text x="108.8" y="71.4">C1</text>
<text x="108.9" y="66.3">74LVC2G157DCURG4</text>
<text x="37.3" y="74.5" transform="rotate(-90 37.3 74.5)">R1</text>
<text x="41.1" y="72.7" transform="rotate(-90 41.1 72.7)">10k</text>
<text x="44.9" y="74.5" transform="rotate(-90 44.9 74.5)">R2</text>
<text x="48.7" y="72.7" transform="rotate(-90 48.7 72.7)">10k</text>
<text x="52.5" y="74.5" transform="rotate(-90 52.5 74.5)">R3</text>
<text x="56.3" y="72.7" transform="rotate(-90 56.3 72.7)">10k</text>
<text x="60.1" y="74.5" transform="rotate(-90 60.1 74.5)">R4</text>
<text x="64" y="72.7" transform="rotate(-90 64 72.7)">10k</text>
<text x="70.3" y="74.3" transform="rotate(-90 70.3 74.3)">R5</text>
<text x="74.1" y="72.5" transform="rotate(-90 74.1 72.5)">4k7</text>
<text x="108.9" y="76.4">U1</text>
<text x="113.7" y="73.5">100n 16V 10%</text>
<text x="91.1" y="81.5">Vth = 1.235V</text>
<text x="91.1" y="79">trp = 31.25ms</text>
<text x="91.1" y="86.6">twd = 250ms</text>
<text x="190.2" y="86.6">SN74LVC1G74DCTR</text>
<text x="205.5" y="84">K2A</text>
<text x="238.2" y="87.6">K8A</text>
<text x="60.4" y="95.7">V1</text>
<text x="108.9" y="101.8">UCC2946TPWRQ1</text>
<text x="238.2" y="98.3">SN74LVC1G08DCKR</text>
<text x="56.8" y="105.6">BSS123</text>
<text x="83.1" y="104.1">C2</text>
<text x="93.3" y="104.1">C3</text>
<text x="103.4" y="104">C4</text>
<text x="149.3" y="107.9">K6A</text>
<text x="190.2" y="104.6">K7A</text>
<text x="77.9" y="109.9" transform="rotate(-90 77.9 109.9)">10n 16V 10%</text>
<text x="88.1" y="109.9" transform="rotate(-90 88.1 109.9)">10n 16V 10%</text>
<text x="98.2" y="109.9" transform="rotate(-90 98.2 109.9)">100n 16V 10%</text>
<text x="149.3" y="118.6">SN74LVC1G08DCKR</text>
<text x="190.2" y="116.8">SN74LVC1G32DCKR</text>
<text x="34.7" y="127.8" transform="rotate(-90 34.7 127.8)">R6</text>
<text x="38.5" y="126" transform="rotate(-90 38.5 126)">10k</text>
<text x="42.3" y="127.8" transform="rotate(-90 42.3 127.8)">R7</text>
<text x="46.2" y="126" transform="rotate(-90 46.2 126)">10k</text>
<text x="50" y="127.8" transform="rotate(-90 50 127.8)">R8</text>
<text x="53.8" y="126" transform="rotate(-90 53.8 126)">10k</text>
<text x="70.3" y="127.8" transform="rotate(-90 70.3 127.8)">R9</text>
<text x="74.1" y="126" transform="rotate(-90 74.1 126)">3k3</text>
<text x="19.5" y="173.4" transform="rotate(-90 19.5 173.4)">K1B</text>
<text x="27.1" y="173.4" transform="rotate(-90 27.1 173.4)">100n 16V 10%</text>
<text x="32.2" y="173.4" transform="rotate(-90 32.2 173.4)">K2B</text>
<text x="39.8" y="173.4" transform="rotate(-90 39.8 173.4)">100n 16V 10%</text>
<text x="44.9" y="173.4" transform="rotate(-90 44.9 173.4)">K4B</text>
<text x="52.5" y="173.4" transform="rotate(-90 52.5 173.4)">100n 16V 10%</text>
<text x="57.6" y="173.4" transform="rotate(-90 57.6 173.4)">K5B</text>
<text x="65.2" y="173.4" transform="rotate(-90 65.2 173.4)">100n 16V 10%</text>
<text x="72.8" y="173.4" transform="rotate(-90 72.8 173.4)">K6B</text>
<text x="80.4" y="173.4" transform="rotate(-90 80.4 173.4)">100n 16V 10%</text>
<text x="85.5" y="173.4" transform="rotate(-90 85.5 173.4)">K7B</text>
<text x="93.2" y="173.3" transform="rotate(-90 93.2 173.3)">100n 16V 10%</text>
<text x="98.2" y="173.4" transform="rotate(-90 98.2 173.4)">K8B</text>
<text x="105.9" y="173.3" transform="rotate(-90 105.9 173.3)">100n 16V 10%</text>
<text x="27.1" y="178.5" transform="rotate(-90 27.1 178.5)">C5</text>
<text x="39.8" y="178.5" transform="rotate(-90 39.8 178.5)">C6</text>
<text x="52.5" y="178.5" transform="rotate(-90 52.5 178.5)">C7</text>
<text x="65.2" y="178.5" transform="rotate(-90 65.2 178.5)">C8</text>
<text x="80.4" y="178.5" transform="rotate(-90 80.4 178.5)">C9</text>
<text x="93.2" y="178.4" transform="rotate(-90 93.2 178.4)">C10</text>
<text x="105.9" y="178.4" transform="rotate(-90 105.9 178.4)">C11</text>
</g>
<g font-size="2.3" fill="#800000">
<text x="14.9" y="42.1">AS_close_SDC</text>
<text x="14.9" y="49.8">AS_driving_mode</text>
<text x="90.7" y="49.8">GND</text>
<text x="14.9" y="54.9">TSA_Btn_cockpit</text>
<text x="14.9" y="59.9">TSA_Btn_external</text>
<text x="98.7" y="58.7">P3V3</text>
<text x="266.4" y="59.9">SDC_relais</text>
<text x="152.2" y="68.8">GND</text>
<text x="129.3" y="76.4">GND</text>
<text x="50.5" y="86.6">GND</text>
<text x="14.9" y="92.9">Watchdog</text>
<text x="98.7" y="94.2">P3V3</text>
<text x="266.4" y="92.9">SDC_is_ready</text>
<text x="195.3" y="101.8">GND</text>
<text x="14.9" y="103.1">SDC_Reset_Btn</text>
<text x="14.9" y="115.8">Shutdown_circuit</text>
<text x="129.3" y="122.1">GND</text>
<text x="42.9" y="139.9">GND</text>
<text x="65.6" y="139.9">P3V3</text>
<text x="65.8" y="193.2">GND</text>
</g>
</svg>
